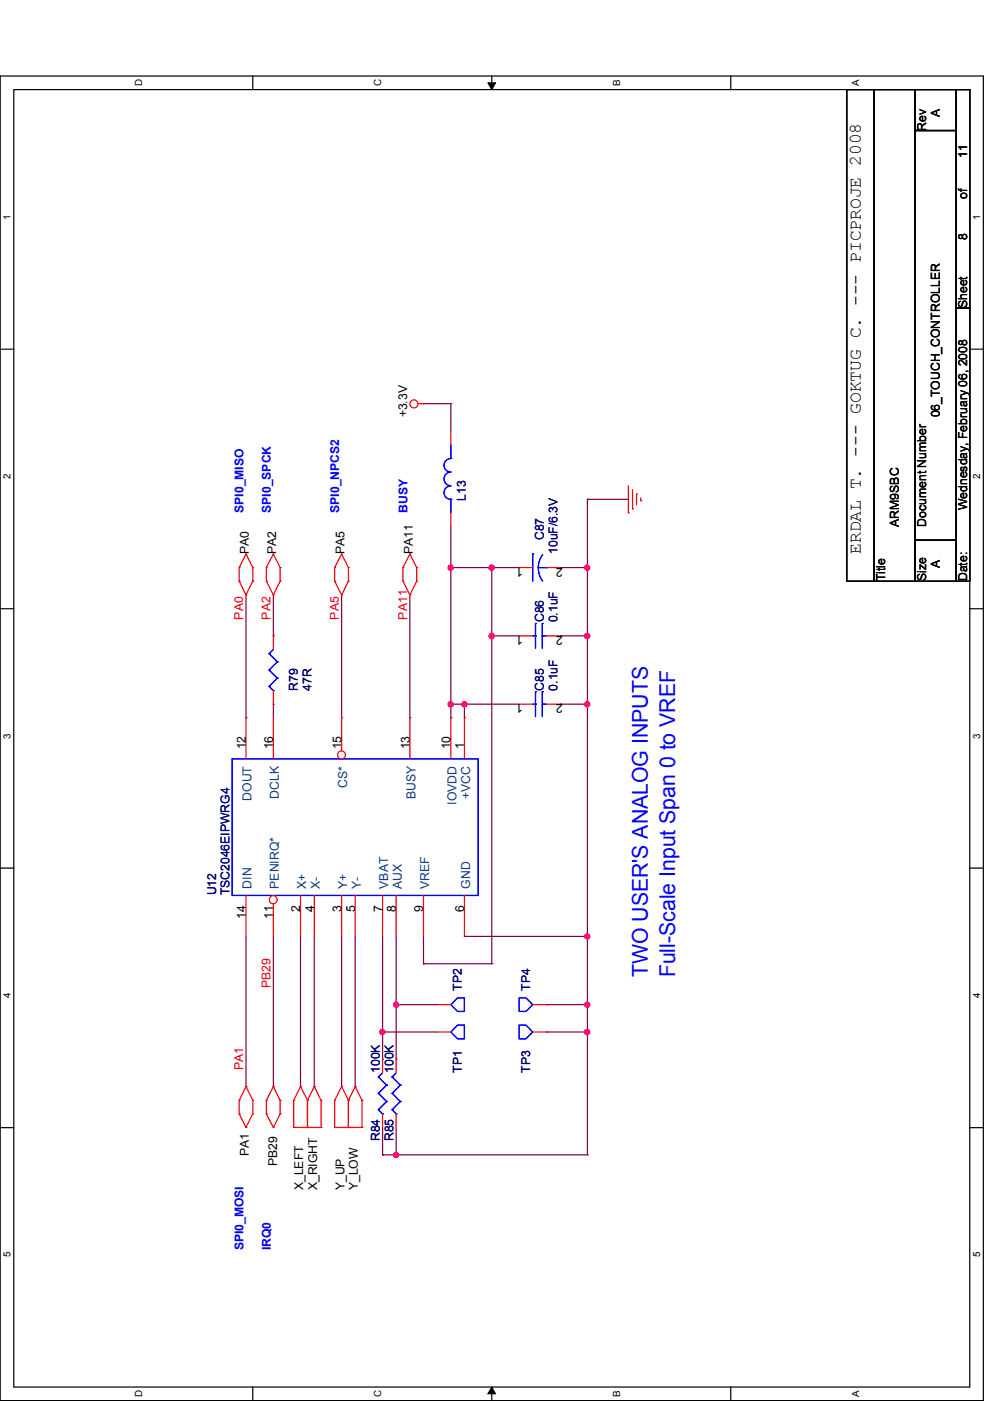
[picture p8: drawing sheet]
<svg xmlns="http://www.w3.org/2000/svg" width="210mm" height="297mm" viewBox="0 0 210 297" stroke-linecap="round" stroke-linejoin="round" font-family="sans-serif">
<path d="M0 16.1h208.5v280.9h-208.5zM2.9 19h202.7v275.1h-202.7z" fill="none" stroke="#000" stroke-width=".25"/>
<g fill="#fff">
<path d="M.3 265.5h2.4v1.1h-2.4z"/>
<path d="M205.9 265.5h2.3v1.1h-2.3z"/>
</g>
<path d="M0 239.1h2.9M205.6 239.1h2.9" fill="none" stroke="#000" stroke-width=".25"/>
<g fill="#fff">
<path d="M.3 210.5h2.4v1.1h-2.4z"/>
<path d="M205.9 210.5h2.3v1.1h-2.3z"/>
</g>
<path d="M0 184.1h2.9M205.6 184.1h2.9" fill="none" stroke="#000" stroke-width=".25"/>
<g fill="#fff">
<path d="M.3 155.4h2.4v1.2h-2.4z"/>
<path d="M205.9 155.4h2.3v1.2h-2.3z"/>
</g>
<path d="M0 129.1h2.9M205.6 129.1h2.9" fill="none" stroke="#000" stroke-width=".25"/>
<g fill="#fff">
<path d="M.3 100.4h2.4v1.2h-2.4z"/>
<path d="M205.9 100.4h2.3v1.2h-2.3z"/>
</g>
<path d="M0 74h2.9M205.6 74h2.9" fill="none" stroke="#000" stroke-width=".25"/>
<g fill="#fff">
<path d="M.3 45.4h2.4v1.2h-2.4z"/>
<path d="M205.9 45.4h2.3v1.2h-2.3z"/>
<path d="M28.2 294.8h2.4v1.4h-2.4z"/>
<path d="M28.2 16.8h2.4v1.5h-2.4z"/>
<path d="M78.9 294.8h2.3v1.4h-2.3z"/>
<path d="M78.9 16.8h2.3v1.5h-2.3z"/>
</g>
<path d="M53.6 16.1v2.9M53.6 294.1v2.9" fill="none" stroke="#000" stroke-width=".25"/>
<g fill="#fff">
<path d="M129.6 294.9h2.3v1.3h-2.3z"/>
<path d="M129.6 16.9h2.3v1.4h-2.3z"/>
</g>
<path d="M104.3 16.1v2.9M104.3 294.1v2.9" fill="none" stroke="#000" stroke-width=".25"/>
<path d="M103.4 17.6h1.7l-.8 1.4zM104.3 294.1l.8 1.4h-1.7z" fill="#000"/>
<path d="M103.4 17.6h1.7l-.8 1.4zM104.3 294.1l.8 1.4h-1.7z" fill="none" stroke="#000" stroke-width=".21"/>
<g fill="#fff">
<path d="M180.3 294.9h2.3v1.3h-2.3z"/>
<path d="M180.3 16.9h2.3v1.4h-2.3z"/>
</g>
<path d="M154.9 16.1v2.9M154.9 294.1v2.9" fill="none" stroke="#000" stroke-width=".25"/>
<g fill="none" stroke="#800040" stroke-width=".25">
<path d="M52.2 126.1v26.1M72.4 126.1v26.1M86.9 126.1v26.1M52.2 152.2h.1M72.4 152.2h.1M86.9 152.2h.1M52.2 198.5v31.9M58 198.5v31.9M81.1 198.5v26.1M81.1 218.8h.1M84 213h.1M84 213v11.6"/>
<path d="M84 213h8.7M115.9 213h.1M115.9 213h8.6M52.2 230.4h.1M58 230.4h.1M81.1 224.6h.1M81.1 239v5.8M84 224.6h.1M84 239v5.8M81.1 244.8h.1M84 244.8h.1"/>
</g>
<circle cx="124.5" cy="213" r=".56" fill="#f0f"/>
<circle cx="124.5" cy="213" r=".56" fill="none" stroke="#f0f" stroke-width=".25"/>
<path d="M115.9 218.8h.1M115.9 218.8h8.6" fill="none" stroke="#800040" stroke-width=".25"/>
<circle cx="124.5" cy="218.8" r=".56" fill="#f0f"/>
<circle cx="124.5" cy="218.8" r=".56" fill="none" stroke="#f0f" stroke-width=".25"/>
<path d="M84 198.5v14.5M84 213h.1M124.5 218.8v26M124.5 244.8h.1" fill="none" stroke="#800040" stroke-width=".25"/>
<circle cx="84" cy="213" r=".56" fill="#f0f"/>
<circle cx="84" cy="213" r=".56" fill="none" stroke="#f0f" stroke-width=".25"/>
<path d="M84 244.8h.1M84 244.8h40.5" fill="none" stroke="#800040" stroke-width=".25"/>
<circle cx="84" cy="244.9" r=".56" fill="#f0f"/>
<circle cx="84" cy="244.9" r=".56" fill="none" stroke="#f0f" stroke-width=".25"/>
<g fill="none" stroke="#800040" stroke-width=".25">
<path d="M95.6 149.3h.1M95.6 149.3h2.9v2.9M98.5 152.2h.1M63.7 198.5v31.9M66.6 198.5v31.9M72.4 198.5v31.9M75.3 198.5v31.9M63.7 230.4h.1M66.6 230.4h.1M72.4 230.4h.1M75.3 230.4h.1M81.1 244.8h.1"/>
<path d="M81.1 244.8h2.9"/>
</g>
<circle cx="95.6" cy="149.3" r=".56" fill="#f0f"/>
<circle cx="95.6" cy="149.3" r=".56" fill="none" stroke="#f0f" stroke-width=".25"/>
<path d="M95.6 111.7v8.6M124.5 105.9v14.4M95.6 120.3h.1M124.5 120.3h.1M95.6 152.2h.1M95.6 149.3v2.9" fill="none" stroke="#800040" stroke-width=".25"/>
<circle cx="124.5" cy="120.4" r=".56" fill="#f0f"/>
<circle cx="124.5" cy="120.4" r=".56" fill="none" stroke="#f0f" stroke-width=".25"/>
<path d="M124.5 105.9h.1M124.5 105.9h8.7M58 134.8h.1M58 126.1v8.7M118.7 120.3h.1M118.7 120.3h5.8v14.5M124.5 134.8h.1M89.8 198.5v5.8M89.8 204.3h.1M89.8 204.3h14.5M124.5 218.8h.1M124.5 213v5.8" fill="none" stroke="#800040" stroke-width=".25"/>
<circle cx="124.5" cy="134.8" r=".56" fill="#f0f"/>
<circle cx="124.5" cy="134.8" r=".56" fill="none" stroke="#f0f" stroke-width=".25"/>
<path d="M95.6 85.6h.1M95.6 85.6v5.8M104.3 120.3h.1M104.3 120.3h5.8" fill="none" stroke="#800040" stroke-width=".25"/>
<circle cx="104.2" cy="120.4" r=".57" fill="#f0f"/>
<circle cx="104.2" cy="120.4" r=".57" fill="none" stroke="#f0f" stroke-width=".25"/>
<path d="M95.6 120.3h.1M95.6 120.3h8.7" fill="none" stroke="#800040" stroke-width=".25"/>
<circle cx="95.6" cy="120.4" r=".56" fill="#f0f"/>
<circle cx="95.6" cy="120.4" r=".56" fill="none" stroke="#f0f" stroke-width=".25"/>
<path d="M98.5 149.3h.1M98.5 149.3h11.6" fill="none" stroke="#800040" stroke-width=".25"/>
<circle cx="98.5" cy="149.3" r=".56" fill="#f0f"/>
<circle cx="98.5" cy="149.3" r=".56" fill="none" stroke="#f0f" stroke-width=".25"/>
<path d="M118.7 149.3h.1M118.7 149.3h5.8v49.2M124.5 198.5h.1" fill="none" stroke="#800040" stroke-width=".25"/>
<circle cx="124.5" cy="198.5" r=".56" fill="#f0f"/>
<circle cx="124.5" cy="198.5" r=".56" fill="none" stroke="#f0f" stroke-width=".25"/>
<path d="M118.7 134.8h.1M118.7 134.8h5.8v14.5M124.5 149.3h.1" fill="none" stroke="#800040" stroke-width=".25"/>
<circle cx="124.5" cy="149.3" r=".56" fill="#f0f"/>
<circle cx="124.5" cy="149.3" r=".56" fill="none" stroke="#f0f" stroke-width=".25"/>
<path d="M89.8 85.6h.1M89.8 85.6h5.8M104.3 134.8h.1M104.3 134.8h5.8M104.3 120.3v84M98.5 198.5h.1M98.5 198.5h26v14.5M104.3 204.3h.1M124.5 213h.1" fill="none" stroke="#800040" stroke-width=".25"/>
<circle cx="104.2" cy="134.8" r=".57" fill="#f0f"/>
<circle cx="104.2" cy="134.8" r=".57" fill="none" stroke="#f0f" stroke-width=".25"/>
<path d="M95.6 120.3v29M58 149.3h.1M58 149.3v2.9M95.6 149.3h.1M81.1 218.8h.1M81.1 218.8h11.6" fill="none" stroke="#800040" stroke-width=".25"/>
<circle cx="81.1" cy="218.8" r=".56" fill="#f0f"/>
<circle cx="81.1" cy="218.8" r=".56" fill="none" stroke="#f0f" stroke-width=".25"/>
<g fill="none" stroke="#f00" stroke-width=".25">
<path d="M88.6 85.6h1.2M89.8 85.6h.1M95.6 91.4v2.9M52.2 117.5h.1M52.2 117.5l1.4 2.8M52.2 117.5l-1.5 2.8M58 117.5h.1M58 117.5l1.4 2.8M58 117.5l-1.5 2.8M72.4 117.5h.1M72.4 117.5l1.5 2.8M72.4 117.5l-1.4 2.8"/>
<path d="M86.9 117.5h.1M86.9 117.5l1.4 2.8M86.9 117.5l-1.5 2.8M95.6 108.7v3M133.2 108.7h.1M133.2 103v5.7M134.1 107.9h.1M134.1 103.8v4.1M135 104.7h.1M135 104.7v2.3M135.8 106.2h.1M135.8 105.6v.6"/>
<path d="M50.7 123.2h.1M50.7 120.3h.1M50.7 120.3v2.9M50.7 123.2l1.5 2.9M52.2 126.1h.1M53.6 120.3h.1M53.6 123.2h.1M53.6 120.3v2.9M53.6 123.2l-1.4 2.9M56.5 123.2h.1M56.5 120.3h.1M56.5 123.2l1.5 2.9"/>
<path d="M56.5 120.3v2.9M58 126.1h.1M59.4 120.3h.1M59.4 123.2h.1M59.4 120.3v2.9M59.4 123.2l-1.4 2.9M71 123.2h.1M71 120.3h.1M71 120.3v2.9M71 123.2l1.4 2.9M72.4 126.1h.1M73.9 120.3h.1"/>
<path d="M73.9 123.2h.1M73.9 120.3v2.9M73.9 123.2l-1.5 2.9M85.4 123.2h.1M85.4 120.3h.1M85.4 123.2l1.5 2.9M85.4 120.3v2.9M86.9 126.1h.1M88.3 120.3h.1M88.3 123.2h.1M88.3 120.3v2.9M88.3 123.2l-1.4 2.9"/>
<path d="M110.1 120.3h2.8M110.1 134.8h2.8M115.9 120.3h2.8M115.9 134.8h2.8M52.2 152.2v8.7M58 152.2v8.7M86.9 152.2v8.7M98.5 152.2v8.7M110.1 149.3h2.8M115.9 149.3h2.8M63.7 189.9v8.6M66.6 189.9v8.6"/>
<path d="M72.4 189.9v8.6M75.3 189.9v8.6M81.1 189.9v8.6M89.8 189.9v8.6M98.5 189.9v8.6M92.7 213h2.9M92.7 218.8h2.9M112.9 213h3M112.9 218.8h3M50.7 236.2h.1M50.7 233.3h.1M50.7 236.2l1.5 2.8"/>
<path d="M50.7 233.3v2.9M52.2 230.4h.1M52.2 239h.1M52.2 230.4l-1.5 2.9M52.2 230.4l1.4 2.9M53.6 233.3h.1M53.6 236.2h.1M53.6 233.3v2.9M53.6 236.2l-1.4 2.8M56.5 236.2h.1M56.5 233.3h.1M56.5 233.3v2.9"/>
<path d="M56.5 236.2l1.5 2.8M58 230.4h.1M58 239h.1M58 230.4l-1.5 2.9M58 230.4l1.4 2.9M59.4 233.3h.1M59.4 236.2h.1M59.4 233.3v2.9M59.4 236.2l-1.4 2.8M62.3 239h.1M62.3 233.3h.1M62.3 239h5.8"/>
<path d="M62.3 233.3v5.7M63.7 230.4h.1M63.7 230.4l1.5 2.9M63.7 230.4l-1.4 2.9M65.2 233.3h.1M65.2 239h.1M65.2 233.3v5.7M66.6 230.4h.1M66.6 230.4l1.5 2.9M66.6 230.4l-1.4 2.9M68.1 233.3h.1M68.1 239h.1"/>
<path d="M68.1 233.3v5.7M71 239h.1M71 233.3h.1M71 239h5.8M71 233.3v5.7M72.4 230.4h.1M72.4 230.4l1.5 2.9M72.4 230.4l-1.4 2.9M73.9 233.3h.1M73.9 239h.1M73.9 233.3v5.7M75.3 230.4h.1"/>
<path d="M75.3 230.4l1.5 2.9M75.3 230.4l-1.4 2.9M76.8 233.3h.1M76.8 239h.1M76.8 233.3v5.7M81.1 224.6v2.9M81.1 236.2v2.8M84 224.6v2.9M84 236.2v2.8"/>
<circle cx="87.8" cy="85.6" r=".85"/>
</g>
<path d="M179.5 19h5.8v104.2h-5.8zM185.3 19h8.7v104.2h-8.7zM194 19h8.7v8.7h-8.7zM202.7 19h2.9v46.3h-2.9zM194 27.7h8.7v86.8h-8.7zM202.7 65.3h2.9v57.9h-2.9zM194 114.5h8.7v8.7h-8.7z" fill="none" stroke="#000" stroke-width=".25"/>
<g fill="none" stroke="#00f" stroke-width=".25">
<path d="M95.6 97.2a1.42 1.42 0 0 0-1.5 1.4 1.42 1.42 0 0 0 1.5 1.5M95.6 97.2h.1M95.6 94.3v2.9M95.6 100.1a1.44 1.44 0 0 0-1.5 1.4 1.44 1.44 0 0 0 1.5 1.5M95.6 103a1.42 1.42 0 0 0-1.5 1.4 1.42 1.42 0 0 0 1.5 1.5M95.6 105.9h.1M95.6 105.9v2.8M112.9 117.5h.1M112.9 117.5v5.7M115.1 117.6l-.7 1.3-.3 1.4M112.9 134.8h.6M113.5 134.8h.1"/>
<path d="M113.5 132.2h.1M113.5 132.2v5.2M114.1 120.3l.3 1.6 .7 1.3M114.1 120.3h1.8M115 132.2h.1M115 134.8h.1M115 132.2v5.2M115 134.8h.9M115.9 120.3h.1M112.9 149.3h.6M113.5 149.3h.1M113.5 146.7h.1"/>
<path d="M113.5 146.7v5.2M115 146.7h.1M115 149.3h.1M115 149.3h.9M115 146.7v5.2M49.2 160.9h52.2v29h-52.2zM95.6 213l1.4-1.4h1.5v2.8h-1.5zM97 217.3h1.5v2.9h-1.5l-1.4-1.4zM110.1 211.6h1.4l1.4 1.4-1.4 1.4h-1.4zM110.1 217.3h1.4l1.4 1.5-1.4 1.4h-1.4zM80.2 228.3h.1M80.2 231.8h.1"/>
<path d="M80.2 235.3h.1M80.2 228.3l1.8 1.8M80.2 231.8l1.8 1.7M80.2 235.3l.9 .9M81.1 236.2h.1M81.1 227.5l-.9 .8M82 230.1h.1M82 233.5h.1M82 230.1l-1.8 1.7M82 233.5l-1.8 1.8M83.1 228.3h.1M83.1 231.8h.1"/>
<path d="M83.1 235.3h.1M83.1 228.3l1.8 1.8M83.1 231.8l1.8 1.7M83.1 235.3l.9 .9M84 236.2h.1M84 227.5l-.9 .8M84.9 230.1h.1M84.9 233.5h.1M84.9 230.1l-1.8 1.7M84.9 233.5l-1.8 1.8"/>
</g>
<circle cx="57.9" cy="190.7" r=".84" fill="#fff"/>
<g fill="none" stroke="#f00" stroke-width=".25">
<path d="M58 191.6v6.9M84 189.9v8.6"/>
<circle cx="57.9" cy="190.7" r=".84"/>
</g>
<circle cx="72.4" cy="160" r=".84" fill="#fff"/>
<g fill="none" stroke="#f00" stroke-width=".25">
<path d="M58 134.8v2.9M58 146.4v2.9M72.4 152.2v7M95.6 152.2v8.7M52.2 189.9v8.6"/>
<circle cx="72.4" cy="160" r=".84"/>
</g>
<path d="M57.1 138.6h.1M57.1 138.6l1.7 1.7M58 137.7l-.9 .9M57.1 142.1h.1M57.1 145.5h.1M57.1 142.1l1.7 1.7M57.1 145.5l.9 .9M58 146.4h.1M58.8 140.3h.1M58.8 143.8h.1M58.8 140.3l-1.7 1.8M58.8 143.8l-1.7 1.7" fill="none" stroke="#00f" stroke-width=".25"/>
<circle cx="124.5" cy="213" r=".56" fill="#f0f"/>
<circle cx="124.5" cy="213" r=".56" fill="none" stroke="#f0f" stroke-width=".25"/>
<circle cx="124.5" cy="218.8" r=".56" fill="#f0f"/>
<circle cx="124.5" cy="218.8" r=".56" fill="none" stroke="#f0f" stroke-width=".25"/>
<circle cx="84" cy="213" r=".56" fill="#f0f"/>
<circle cx="84" cy="213" r=".56" fill="none" stroke="#f0f" stroke-width=".25"/>
<circle cx="84" cy="244.9" r=".56" fill="#f0f"/>
<circle cx="84" cy="244.9" r=".56" fill="none" stroke="#f0f" stroke-width=".25"/>
<circle cx="95.6" cy="149.3" r=".56" fill="#f0f"/>
<circle cx="95.6" cy="149.3" r=".56" fill="none" stroke="#f0f" stroke-width=".25"/>
<circle cx="124.5" cy="120.4" r=".56" fill="#f0f"/>
<circle cx="124.5" cy="120.4" r=".56" fill="none" stroke="#f0f" stroke-width=".25"/>
<circle cx="124.5" cy="134.8" r=".56" fill="#f0f"/>
<circle cx="124.5" cy="134.8" r=".56" fill="none" stroke="#f0f" stroke-width=".25"/>
<circle cx="104.2" cy="120.4" r=".57" fill="#f0f"/>
<circle cx="104.2" cy="120.4" r=".57" fill="none" stroke="#f0f" stroke-width=".25"/>
<circle cx="95.6" cy="120.4" r=".56" fill="#f0f"/>
<circle cx="95.6" cy="120.4" r=".56" fill="none" stroke="#f0f" stroke-width=".25"/>
<circle cx="98.5" cy="149.3" r=".56" fill="#f0f"/>
<circle cx="98.5" cy="149.3" r=".56" fill="none" stroke="#f0f" stroke-width=".25"/>
<circle cx="124.5" cy="198.5" r=".56" fill="#f0f"/>
<circle cx="124.5" cy="198.5" r=".56" fill="none" stroke="#f0f" stroke-width=".25"/>
<circle cx="124.5" cy="149.3" r=".56" fill="#f0f"/>
<circle cx="124.5" cy="149.3" r=".56" fill="none" stroke="#f0f" stroke-width=".25"/>
<circle cx="104.2" cy="134.8" r=".57" fill="#f0f"/>
<circle cx="104.2" cy="134.8" r=".57" fill="none" stroke="#f0f" stroke-width=".25"/>
<circle cx="81.1" cy="218.8" r=".56" fill="#f0f"/>
<circle cx="81.1" cy="218.8" r=".56" fill="none" stroke="#f0f" stroke-width=".25"/>
<g font-size="4.6" fill="#00f">
<text x="137.4" y="207.2" transform="rotate(-90 137.4 207.2)">TWO USER'S ANALOG INPUTS</text>
<text x="143.2" y="207.2" transform="rotate(-90 143.2 207.2)">Full-Scale Input Span 0 to VREF</text>
</g>
<text font-size="3.7" x="182.5" y="117.5" transform="rotate(-90 182.5 117.5)">ERDAL T. --- GOKTUG C. --- PICPROJE 2008</text>
<g font-size="2.6">
<text x="196.3" y="27.7" transform="rotate(-90 196.3 27.7)">Rev</text>
<text x="199.3" y="24.8" transform="rotate(-90 199.3 24.8)">A</text>
<text x="205.1" y="33.5" transform="rotate(-90 205.1 33.5)">11</text>
<text x="205.1" y="42.2" transform="rotate(-90 205.1 42.2)">of</text>
<text x="205.1" y="50.8" transform="rotate(-90 205.1 50.8)">8</text>
<text x="205.1" y="65.3" transform="rotate(-90 205.1 65.3)">Sheet</text>
<text x="86.3" y="88.5" transform="rotate(-90 86.3 88.5)">+3.3V</text>
<text x="199.3" y="88.5" transform="rotate(-90 199.3 88.5)">06_TOUCH_CONTROLLER</text>
<text x="190.6" y="111.7" transform="rotate(-90 190.6 111.7)">ARM9SBC</text>
<text x="196.3" y="111.7" transform="rotate(-90 196.3 111.7)">Document Number</text>
<text x="205.1" y="108.2" transform="rotate(-90 205.1 108.2)">Wednesday, February 06, 2008</text>
<text x="52.7" y="117.5" transform="rotate(-90 52.7 117.5)">PA0</text>
<text x="58.5" y="117.5" transform="rotate(-90 58.5 117.5)">PA2</text>
<text x="73" y="117.5" transform="rotate(-90 73 117.5)">PA5</text>
<text x="87.5" y="117.5" transform="rotate(-90 87.5 117.5)">PA11</text>
<text x="110.9" y="120.4" transform="rotate(-180 110.9 120.4)">1</text>
<text x="119.3" y="120.4" transform="rotate(-180 119.3 120.4)">2</text>
<text x="187.7" y="123.2" transform="rotate(-90 187.7 123.2)">Title</text>
<text x="196.3" y="123.2" transform="rotate(-90 196.3 123.2)">Size</text>
<text x="199.3" y="120.3" transform="rotate(-90 199.3 120.3)">A</text>
<text x="205.1" y="123.2" transform="rotate(-90 205.1 123.2)">Date:</text>
<text x="110.9" y="134.9" transform="rotate(-180 110.9 134.9)">1</text>
<text x="119.3" y="134.9" transform="rotate(-180 119.3 134.9)">2</text>
<text x="110.9" y="149.3" transform="rotate(-180 110.9 149.3)">1</text>
<text x="119.3" y="149.3" transform="rotate(-180 119.3 149.3)">2</text>
<text x="52.1" y="158.9" transform="rotate(-90 52.1 158.9)">12</text>
<text x="57.9" y="158.9" transform="rotate(-90 57.9 158.9)">16</text>
<text x="72.4" y="158.9" transform="rotate(-90 72.4 158.9)">15</text>
<text x="86.9" y="158.9" transform="rotate(-90 86.9 158.9)">13</text>
<text x="95.5" y="158.9" transform="rotate(-90 95.5 158.9)">10</text>
<text x="98.4" y="158.9" transform="rotate(-90 98.4 158.9)">1</text>
<text x="52.1" y="194.8" transform="rotate(-90 52.1 194.8)">14</text>
<text x="57.9" y="194.8" transform="rotate(-90 57.9 194.8)">11</text>
<text x="63.7" y="193.3" transform="rotate(-90 63.7 193.3)">2</text>
<text x="66.6" y="193.3" transform="rotate(-90 66.6 193.3)">4</text>
<text x="72.4" y="193.3" transform="rotate(-90 72.4 193.3)">3</text>
<text x="75.3" y="193.3" transform="rotate(-90 75.3 193.3)">5</text>
<text x="81.1" y="193.3" transform="rotate(-90 81.1 193.3)">7</text>
<text x="83.9" y="193.3" transform="rotate(-90 83.9 193.3)">8</text>
<text x="89.7" y="193.3" transform="rotate(-90 89.7 193.3)">9</text>
<text x="98.4" y="193.3" transform="rotate(-90 98.4 193.3)">6</text>
<text x="52.7" y="245.1" transform="rotate(-90 52.7 245.1)">PA1</text>
<text x="58.8" y="247.2" transform="rotate(-90 58.8 247.2)">PB29</text>
<text x="64.3" y="252.4" transform="rotate(-90 64.3 252.4)">X_LEFT</text>
<text x="67.2" y="252.4" transform="rotate(-90 67.2 252.4)">X_RIGHT</text>
<text x="73" y="252.4" transform="rotate(-90 73 252.4)">Y_UP</text>
<text x="75.9" y="252.4" transform="rotate(-90 75.9 252.4)">Y_LOW</text>
</g>
<g font-size="2.6" fill="#000080">
<text x="98.8" y="106.2" transform="rotate(-90 98.8 106.2)">L13</text>
<text x="115.3" y="114.5" transform="rotate(-90 115.3 114.5)">C87</text>
<text x="118.2" y="117.5" transform="rotate(-90 118.2 117.5)">10uF/6.3V</text>
<text x="115.3" y="131.9" transform="rotate(-90 115.3 131.9)">C86</text>
<text x="118.2" y="131.9" transform="rotate(-90 118.2 131.9)">0.1uF</text>
<text x="63.2" y="146.4" transform="rotate(-90 63.2 146.4)">R79</text>
<text x="66" y="146.4" transform="rotate(-90 66 146.4)">47R</text>
<text x="115.3" y="146.4" transform="rotate(-90 115.3 146.4)">C85</text>
<text x="118.2" y="146.4" transform="rotate(-90 118.2 146.4)">0.1uF</text>
<text x="45.8" y="189.9" transform="rotate(-90 45.8 189.9)">U12</text>
<text x="48.7" y="189.9" transform="rotate(-90 48.7 189.9)">TSC2046EIPWRG4</text>
<text x="97.9" y="210.1" transform="rotate(-90 97.9 210.1)">TP2</text>
<text x="112.4" y="210.1" transform="rotate(-90 112.4 210.1)">TP4</text>
<text x="80.5" y="227.5" transform="rotate(-90 80.5 227.5)">100K</text>
<text x="83.4" y="227.5" transform="rotate(-90 83.4 227.5)">100K</text>
<text x="97.9" y="227.5" transform="rotate(-90 97.9 227.5)">TP1</text>
<text x="112.4" y="227.5" transform="rotate(-90 112.4 227.5)">TP3</text>
<text x="80.5" y="242" transform="rotate(-90 80.5 242)">R84</text>
<text x="83.4" y="242" transform="rotate(-90 83.4 242)">R85</text>
</g>
<g font-size="2.6" fill="#00f">
<text x="51.6" y="108.7" transform="rotate(-90 51.6 108.7)">SPI0_MISO</text>
<text x="57.4" y="108.7" transform="rotate(-90 57.4 108.7)">SPI0_SPCK</text>
<text x="71.9" y="108.7" transform="rotate(-90 71.9 108.7)">SPI0_NPCS2</text>
<text x="86.4" y="108.7" transform="rotate(-90 86.4 108.7)">BUSY</text>
<text x="51.6" y="265.1" transform="rotate(-90 51.6 265.1)">SPI0_MOSI</text>
<text x="57.4" y="265.1" transform="rotate(-90 57.4 265.1)">IRQ0</text>
</g>
<g font-size="2.6" fill="#f00">
<text x="51.6" y="131.3" transform="rotate(-90 51.6 131.3)">PA0</text>
<text x="57.4" y="131.3" transform="rotate(-90 57.4 131.3)">PA2</text>
<text x="71.8" y="131.3" transform="rotate(-90 71.8 131.3)">PA5</text>
<text x="86.3" y="131.3" transform="rotate(-90 86.3 131.3)">PA11</text>
<text x="57.4" y="209.5" transform="rotate(-90 57.4 209.5)">PB29</text>
<text x="51.6" y="226.9" transform="rotate(-90 51.6 226.9)">PA1</text>
</g>
<g font-size="2.6" fill="#004080">
<text x="73.6" y="167" transform="rotate(-90 73.6 167)">CS*</text>
<text x="53.3" y="169.8" transform="rotate(-90 53.3 169.8)">DOUT</text>
<text x="59.1" y="169.3" transform="rotate(-90 59.1 169.3)">DCLK</text>
<text x="88.1" y="169.4" transform="rotate(-90 88.1 169.4)">BUSY</text>
<text x="96.8" y="170.6" transform="rotate(-90 96.8 170.6)">IOVDD</text>
<text x="99.7" y="169.4" transform="rotate(-90 99.7 169.4)">+VCC</text>
<text x="53.3" y="188.4" transform="rotate(-90 53.3 188.4)">DIN</text>
<text x="59.1" y="188.4" transform="rotate(-90 59.1 188.4)">PENIRQ*</text>
<text x="64.9" y="188.4" transform="rotate(-90 64.9 188.4)">X+</text>
<text x="67.8" y="188.4" transform="rotate(-90 67.8 188.4)">X-</text>
<text x="73.6" y="188.4" transform="rotate(-90 73.6 188.4)">Y+</text>
<text x="76.5" y="188.4" transform="rotate(-90 76.5 188.4)">Y-</text>
<text x="82.3" y="188.4" transform="rotate(-90 82.3 188.4)">VBAT</text>
<text x="85.2" y="188.4" transform="rotate(-90 85.2 188.4)">AUX</text>
<text x="91" y="188.4" transform="rotate(-90 91 188.4)">VREF</text>
<text x="99.7" y="188.4" transform="rotate(-90 99.7 188.4)">GND</text>
</g>
<g font-size="2.1">
<text x="30.1" y="18.3" transform="rotate(-90 30.1 18.3)">D</text>
<text x="80.8" y="18.3" transform="rotate(-90 80.8 18.3)">C</text>
<text x="131.5" y="18.3" transform="rotate(-90 131.5 18.3)">B</text>
<text x="182.2" y="18.3" transform="rotate(-90 182.2 18.3)">A</text>
<text x="2.2" y="46.6" transform="rotate(-90 2.2 46.6)">1</text>
<text x="207.8" y="46.6" transform="rotate(-90 207.8 46.6)">1</text>
<text x="2.2" y="101.6" transform="rotate(-90 2.2 101.6)">2</text>
<text x="207.8" y="101.6" transform="rotate(-90 207.8 101.6)">2</text>
<text x="2.2" y="156.6" transform="rotate(-90 2.2 156.6)">3</text>
<text x="207.8" y="156.6" transform="rotate(-90 207.8 156.6)">3</text>
<text x="2.2" y="211.6" transform="rotate(-90 2.2 211.6)">4</text>
<text x="207.8" y="211.6" transform="rotate(-90 207.8 211.6)">4</text>
<text x="2.2" y="266.6" transform="rotate(-90 2.2 266.6)">5</text>
<text x="207.8" y="266.6" transform="rotate(-90 207.8 266.6)">5</text>
<text x="30.1" y="296.2" transform="rotate(-90 30.1 296.2)">D</text>
<text x="80.8" y="296.2" transform="rotate(-90 80.8 296.2)">C</text>
<text x="131.5" y="296.2" transform="rotate(-90 131.5 296.2)">B</text>
<text x="182.2" y="296.2" transform="rotate(-90 182.2 296.2)">A</text>
</g>
</svg>
